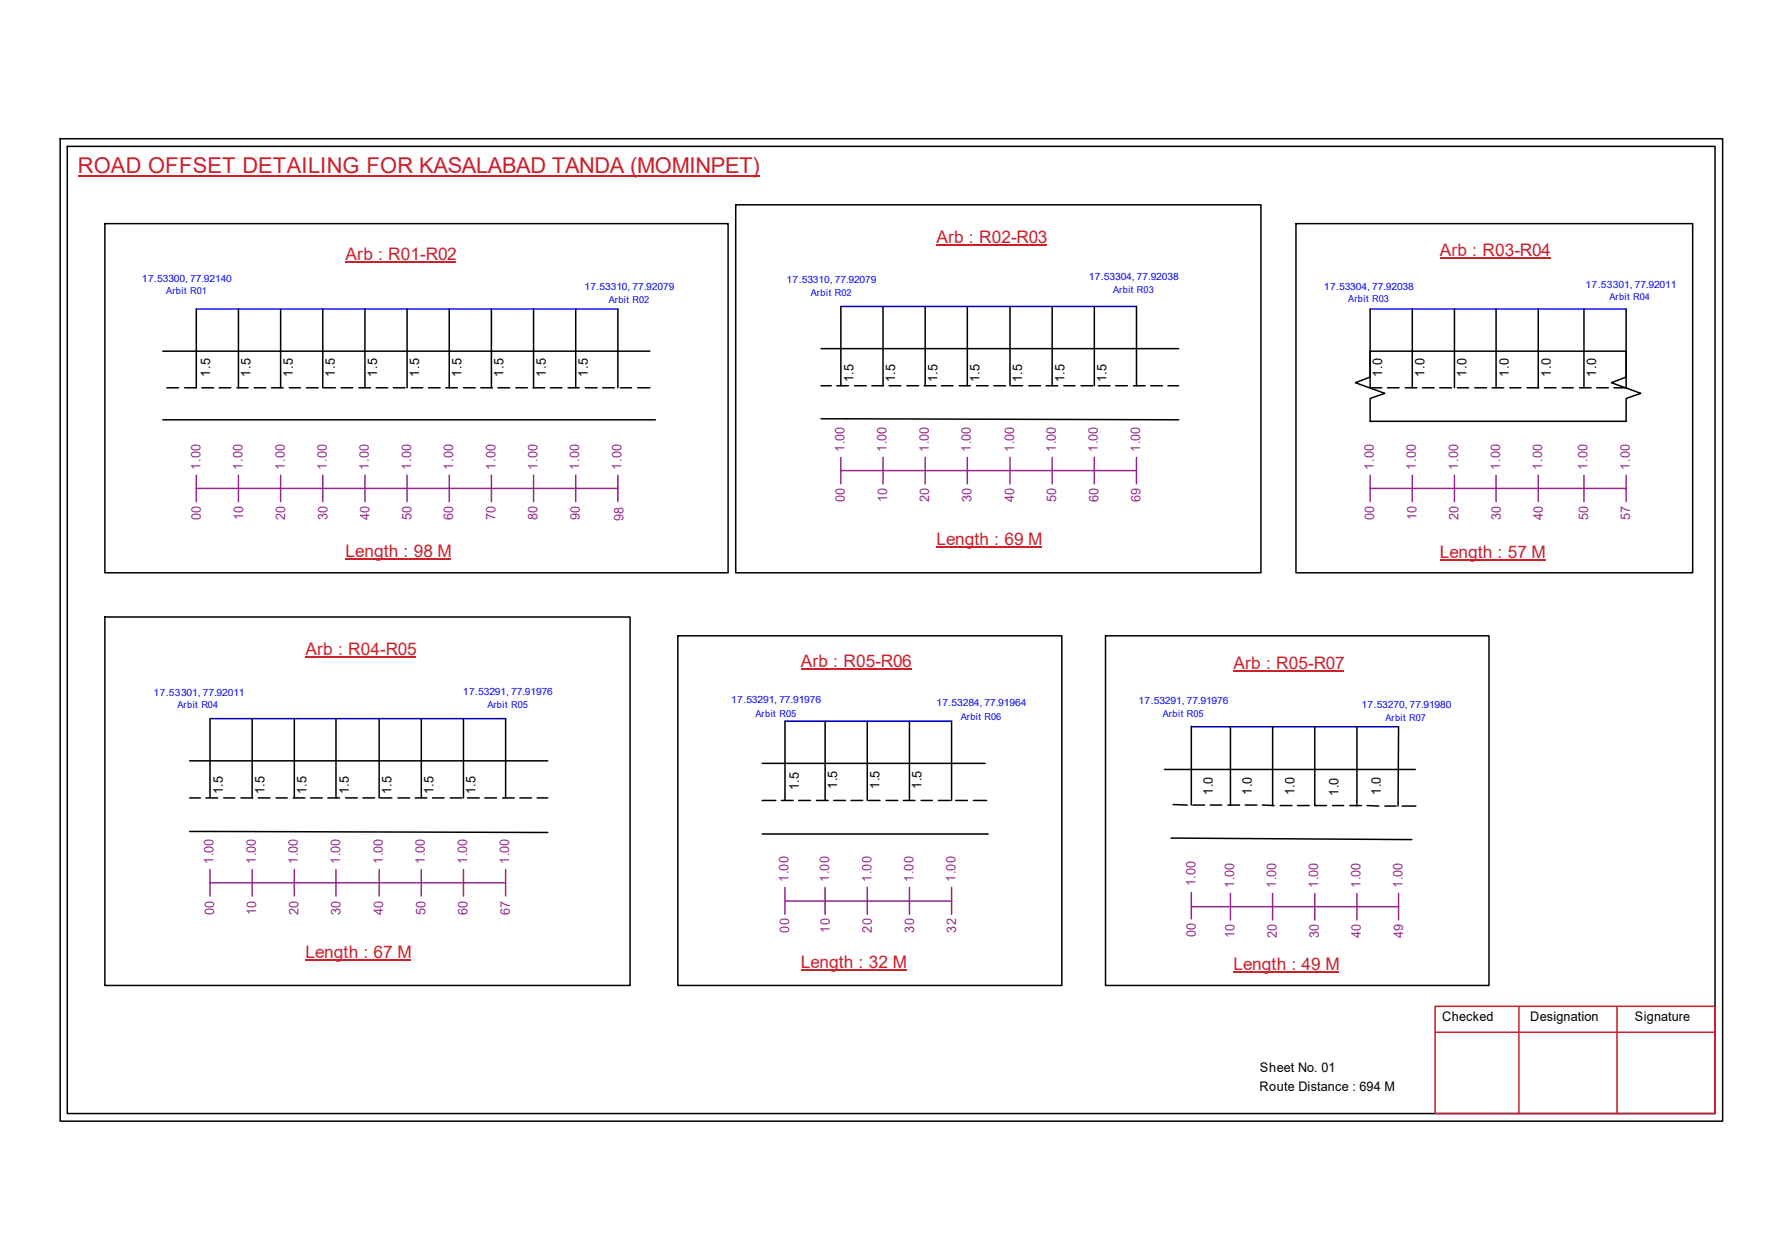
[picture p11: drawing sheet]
<svg xmlns="http://www.w3.org/2000/svg" width="297mm" height="210mm" viewBox="0 0 297 210" stroke-linecap="round" stroke-linejoin="round" font-family="sans-serif">
<g fill="none" stroke="#000" stroke-width=".25">
<path d="M10 23.1h277.1v163.7h-277.1zM11.2 24.4h274.7v161.1h-274.7zM17.5 37.3h103.9v58.1h-103.9zM122.6 34.1h87.6v61.3h-87.6zM216 37.3h66.1v58.1h-66.1zM27.1 58.5h81.2M32.7 51.5v13.1h-1.9M39.7 51.5v13.1M46.8 51.5v13.1M53.8 51.5v13.1M60.8 51.5v13.1M67.9 51.5v13.1"/>
<path d="M74.9 51.5v13.1M81.9 51.5v13.1M88.9 51.5v13.1M96 51.5v13.1M103 51.5v13.1M136.9 58.1h59.6M140.2 51.1v13.2M147.2 51.1v13.2M154.2 51.1v13.2M161.2 51.1v13.2M168.4 51.1v13.2M175.4 51.1v13.2"/>
<path d="M182.4 51.1v13.2M189.4 51.1v13.2M228.4 58.5h42.7v4.3l-2.5 1 4.9 1.7-2.4 .9v3.8h-42.7v-3.8l2.4-.9-4.9-1.7 2.5-1zM228.4 51.5v13.1h1.9M235.4 51.5v13.1M242.4 51.5v13.1M249.4 51.5v13.1M256.4 51.5v13.1M264 51.5v13.1M271.1 51.5v13.1h-2.1M27.1 69.9h82.2M27.8 64.6h2"/>
<path d="M33.7 64.6h1.9M36.5 64.6h2M39.5 64.6h1.9M42.4 64.6h1.9M45.3 64.6h1.9M48.2 64.6h1.9M51.1 64.6h1.9M54 64.6h1.9M56.9 64.6h1.9M59.8 64.6h2M62.7 64.6h1.9M65.6 64.6h1.9"/>
<path d="M68.5 64.6h2M71.4 64.6h2M74.3 64.6h1.9M77.3 64.6h1.9M80.1 64.6h2M83 64.6h2M86 64.6h1.9M88.9 64.6h1.9M91.7 64.6h2M94.7 64.6h1.9M97.6 64.6h1.9M100.5 64.6h1.9"/>
<path d="M103.4 64.6h1.9M106.3 64.6h2M136.9 69.8l59.6 .1M136.9 64.3h1.7M139.5 64.3h1.9M142.4 64.3h2M145.3 64.3h2M148.2 64.3h2M151.2 64.3h1.9M154 64.3h2M156.9 64.3h2M159.9 64.3h1.9"/>
<path d="M162.8 64.3h1.9M165.6 64.3h2M168.6 64.3h1.9M171.5 64.3h1.9M174.4 64.3h1.9M177.3 64.3h1.9M180.2 64.3h2M183.1 64.3h1.9M186 64.3h1.9M188.9 64.3h2M191.8 64.3h2M194.7 64.3h1.8"/>
<path d="M231.3 64.6h1.9M234.2 64.6h2M237.1 64.6h2M240 64.6h1.9M242.9 64.6h1.9M245.8 64.6h2M248.7 64.6h2M251.7 64.6h1.8M254.5 64.6h2M257.4 64.6h2M260.4 64.6h1.9M263.3 64.6h1.9"/>
<path d="M266.1 64.6h2M17.5 102.8h87.5v61.4h-87.5zM35 119.7v13.2M42 119.7v13.2M49.1 119.7v13.2M56 119.7v13.2M63.2 119.7v13.2M70.2 119.7v13.2M77.3 119.7v13.2M84.3 119.7v13.2M113 105.9h64v58.3h-64zM184.3 105.9h63.9v58.3h-63.9z"/>
<path d="M31.6 138.5l59.7 .2M31.6 132.9h1.8M31.6 126.7h59.7M34.3 132.9h2M37.3 132.9h1.9M40.2 132.9h1.9M43 132.9h2M46 132.9h1.9M48.9 132.9h1.9M51.8 132.9h1.9M54.6 132.9h2M57.6 132.9h2"/>
<path d="M60.5 132.9h1.9M63.4 132.9h1.9M66.3 132.9h2M69.2 132.9h2M72.1 132.9h1.9M75.1 132.9h1.9M77.9 132.9h2M80.8 132.9h2M83.8 132.9h1.9M86.7 132.9h1.9M89.5 132.9h1.8M127 127.2h37.2"/>
<path d="M127 138.9h37.7M127 133.3h2.3M130.3 133.3h1.9M130.8 120.1v13.2M133.1 133.3h2M136.1 133.3h1.9M137.5 120.1v13.2M139 133.3h1.9M141.9 133.3h1.9M144.6 120.1v13.2M144.8 133.3h1.9M147.7 133.3h1.9"/>
<path d="M150.6 133.3h1.9M151.6 120.1v13.2M153.5 133.3h1.9M156.4 133.3h2M158.6 120.1v13.2M159.3 133.3h1.9M162.3 133.3h2.2M194.1 128.2h41.8M195.2 139.6l40.1 .3M195.5 134l2.4 .1M198.6 121v13.1M198.8 134.1h2"/>
<path d="M201.7 134.1h2M204.7 134.1h1.9M205.1 121.1v13.1M207.6 134.1h1.9M210.4 134.1l2 .1M212.1 121.1v13.1M213.4 134.2h1.9M216.3 134.2h1.9M219.2 121.1v13.1h1.9M222.1 134.2h1.9M225 134.2h1.9M226.2 121.1v13.2"/>
<path d="M227.9 134.2l1.9 .1M230.8 134.3h1.9M233.1 121.1l-.1 13.2M233.7 134.3h2.3"/>
</g>
<path d="M239.2 167.6h46.7v17.9h-46.7zM239.2 172h46.7M253.2 167.6v17.9M269.5 167.6v17.9" fill="none" stroke="#cc1f26" stroke-width=".25"/>
<path d="M13 29.3h113.6" fill="none" stroke="#cd2027" stroke-width=".25"/>
<path d="M32.7 51.5h70.3M140.2 51.1h49.2M228.4 51.5h42.7M35 119.7h49.3M130.8 120.1h27.8M198.6 121.1h34.5" fill="none" stroke="#00f" stroke-width=".25"/>
<g fill="none" stroke="#93278f" stroke-width=".25">
<path d="M32.7 79.2v4.4M39.7 79.2v4.4M46.8 79.2v4.4M53.8 79.2v4.4M60.8 79.2v4.4M67.9 79.2v4.4M74.9 79.2v4.4M81.9 79.2v4.4M88.9 79.2v4.4M96 79.2v4.4M103 79.2v4.4M140.2 78.4h49.2"/>
<path d="M140.2 76.2v4.4M147.2 76.2v4.4M154.2 76.2v4.4M161.2 76.2v4.4M168.4 76.2v4.4M175.4 76.2v4.4M182.4 76.2v4.4M189.4 76.2v4.4M228.4 79.2v4.4M235.4 79.2v4.4M242.4 79.2v4.4M249.4 79.2v4.4"/>
<path d="M256.4 79.2v4.4M264 79.2v4.4M271.1 79.2v4.4M32.7 81.4h70.3M228.4 81.4h42.7M35 147.1h49.3M35 144.9v4.4M42 144.9v4.4M49.1 144.9v4.4M56 144.9v4.4M63.2 144.9v4.4M70.2 144.9v4.4"/>
<path d="M77.3 144.9v4.4M84.3 144.9v4.4M130.8 150.1h27.8M130.8 147.8v4.5M137.5 147.8v4.5M144.6 147.8v4.5M151.6 147.8v4.5M158.6 147.8v4.5M198.6 151h34.5M198.6 148.7v4.4M205.1 148.8v4.4M212.1 148.8v4.4"/>
<path d="M219.2 148.8v4.4M226.2 148.8v4.4M233.1 148.8v4.4"/>
</g>
<path d="M57.6 43.6h18.5M156.1 40.8h18.4M240 43h18.4M57.6 93.1h17.6M156.1 91.2h17.6M240 93.3h17.6M50.9 109.5h18.5M133.5 111.5h18.4M205.6 111.8h18.5M50.9 159.9h17.6M133.5 161.6h17.6M205.6 162h17.6" fill="none" stroke="#cd2027" stroke-width=".17"/>
<text font-size="3.6" fill="#cd2027" x="13" y="28.9">ROAD OFFSET DETAILING FOR KASALABAD TANDA (MOMINPET)</text>
<g font-size="2.9" fill="#cd2027">
<text x="156.1" y="40.5">Arb : R02-R03</text>
<text x="57.6" y="43.3">Arb : R01-R02</text>
<text x="240" y="42.7">Arb : R03-R04</text>
<text x="57.6" y="92.8">Length : 98 M</text>
<text x="156.1" y="90.8">Length : 69 M</text>
<text x="240" y="93">Length : 57 M</text>
<text x="50.9" y="109.1">Arb : R04-R05</text>
<text x="133.5" y="111.2">Arb : R05-R06</text>
<text x="205.6" y="111.5">Arb : R05-R07</text>
<text x="50.9" y="159.5">Length : 67 M</text>
<text x="133.5" y="161.3">Length : 32 M</text>
<text x="205.6" y="161.6">Length : 49 M</text>
</g>
<g font-size="2.2">
<text x="35" y="62.7" transform="rotate(-90 35 62.7)">1.5</text>
<text x="41.8" y="62.7" transform="rotate(-90 41.8 62.7)">1.5</text>
<text x="48.8" y="62.7" transform="rotate(-90 48.8 62.7)">1.5</text>
<text x="55.8" y="62.7" transform="rotate(-90 55.8 62.7)">1.5</text>
<text x="62.9" y="62.7" transform="rotate(-90 62.9 62.7)">1.5</text>
<text x="69.9" y="62.7" transform="rotate(-90 69.9 62.7)">1.5</text>
<text x="76.9" y="62.7" transform="rotate(-90 76.9 62.7)">1.5</text>
<text x="83.9" y="62.7" transform="rotate(-90 83.9 62.7)">1.5</text>
<text x="91" y="62.7" transform="rotate(-90 91 62.7)">1.5</text>
<text x="98" y="62.7" transform="rotate(-90 98 62.7)">1.5</text>
<text x="142.3" y="63.7" transform="rotate(-90 142.3 63.7)">1.5</text>
<text x="149.2" y="63.7" transform="rotate(-90 149.2 63.7)">1.5</text>
<text x="156.2" y="63.7" transform="rotate(-90 156.2 63.7)">1.5</text>
<text x="163.3" y="63.7" transform="rotate(-90 163.3 63.7)">1.5</text>
<text x="170.4" y="63.7" transform="rotate(-90 170.4 63.7)">1.5</text>
<text x="177.4" y="63.7" transform="rotate(-90 177.4 63.7)">1.5</text>
<text x="184.4" y="63.7" transform="rotate(-90 184.4 63.7)">1.5</text>
<text x="230.4" y="62.7" transform="rotate(-90 230.4 62.7)">1.0</text>
<text x="237.4" y="62.7" transform="rotate(-90 237.4 62.7)">1.0</text>
<text x="244.5" y="62.7" transform="rotate(-90 244.5 62.7)">1.0</text>
<text x="251.5" y="62.7" transform="rotate(-90 251.5 62.7)">1.0</text>
<text x="258.5" y="62.7" transform="rotate(-90 258.5 62.7)">1.0</text>
<text x="266.1" y="62.7" transform="rotate(-90 266.1 62.7)">1.0</text>
<text x="133.1" y="131.7" transform="rotate(-90 133.1 131.7)">1.5</text>
<text x="139.6" y="131.4" transform="rotate(-90 139.6 131.4)">1.5</text>
<text x="146.6" y="131.4" transform="rotate(-90 146.6 131.4)">1.5</text>
<text x="153.6" y="131.4" transform="rotate(-90 153.6 131.4)">1.5</text>
<text x="37.1" y="132.3" transform="rotate(-90 37.1 132.3)">1.5</text>
<text x="44.1" y="132.3" transform="rotate(-90 44.1 132.3)">1.5</text>
<text x="51.1" y="132.3" transform="rotate(-90 51.1 132.3)">1.5</text>
<text x="58.1" y="132.3" transform="rotate(-90 58.1 132.3)">1.5</text>
<text x="65.2" y="132.3" transform="rotate(-90 65.2 132.3)">1.5</text>
<text x="72.3" y="132.3" transform="rotate(-90 72.3 132.3)">1.5</text>
<text x="79.3" y="132.3" transform="rotate(-90 79.3 132.3)">1.5</text>
<text x="202.1" y="132.4" transform="rotate(-90 202.1 132.4)">1.0</text>
<text x="208.7" y="132.4" transform="rotate(-90 208.7 132.4)">1.0</text>
<text x="215.8" y="132.5" transform="rotate(-90 215.8 132.5)">1.0</text>
<text x="223.1" y="132.6" transform="rotate(-90 223.1 132.6)">1.0</text>
<text x="230.2" y="132.4" transform="rotate(-90 230.2 132.4)">1.0</text>
<text x="240.4" y="170.1">Checked</text>
<text x="255.1" y="170.1">Designation</text>
<text x="272.5" y="170.1">Signature</text>
<text x="210" y="178.6">Sheet No. 01</text>
<text x="209.9" y="181.7">Route Distance : 694 M</text>
</g>
<g font-size="2.2" fill="#93278f">
<text x="140.8" y="75.3" transform="rotate(-90 140.8 75.3)">1.00</text>
<text x="147.8" y="75.3" transform="rotate(-90 147.8 75.3)">1.00</text>
<text x="154.8" y="75.3" transform="rotate(-90 154.8 75.3)">1.00</text>
<text x="161.8" y="75.3" transform="rotate(-90 161.8 75.3)">1.00</text>
<text x="169" y="75.3" transform="rotate(-90 169 75.3)">1.00</text>
<text x="176" y="75.3" transform="rotate(-90 176 75.3)">1.00</text>
<text x="183" y="75.3" transform="rotate(-90 183 75.3)">1.00</text>
<text x="190" y="75.3" transform="rotate(-90 190 75.3)">1.00</text>
<text x="33.4" y="78.2" transform="rotate(-90 33.4 78.2)">1.00</text>
<text x="40.4" y="78.2" transform="rotate(-90 40.4 78.2)">1.00</text>
<text x="47.5" y="78.2" transform="rotate(-90 47.5 78.2)">1.00</text>
<text x="54.5" y="78.2" transform="rotate(-90 54.5 78.2)">1.00</text>
<text x="61.5" y="78.2" transform="rotate(-90 61.5 78.2)">1.00</text>
<text x="68.5" y="78.2" transform="rotate(-90 68.5 78.2)">1.00</text>
<text x="75.6" y="78.2" transform="rotate(-90 75.6 78.2)">1.00</text>
<text x="82.6" y="78.2" transform="rotate(-90 82.6 78.2)">1.00</text>
<text x="89.6" y="78.2" transform="rotate(-90 89.6 78.2)">1.00</text>
<text x="96.6" y="78.2" transform="rotate(-90 96.6 78.2)">1.00</text>
<text x="103.6" y="78.2" transform="rotate(-90 103.6 78.2)">1.00</text>
<text x="140.8" y="83.7" transform="rotate(-90 140.8 83.7)">00</text>
<text x="147.9" y="83.7" transform="rotate(-90 147.9 83.7)">10</text>
<text x="154.9" y="83.7" transform="rotate(-90 154.9 83.7)">20</text>
<text x="161.9" y="83.7" transform="rotate(-90 161.9 83.7)">30</text>
<text x="169" y="83.7" transform="rotate(-90 169 83.7)">40</text>
<text x="176.1" y="83.7" transform="rotate(-90 176.1 83.7)">50</text>
<text x="183.1" y="83.7" transform="rotate(-90 183.1 83.7)">60</text>
<text x="190.1" y="83.7" transform="rotate(-90 190.1 83.7)">69</text>
<text x="229" y="78.2" transform="rotate(-90 229 78.2)">1.00</text>
<text x="236" y="78.2" transform="rotate(-90 236 78.2)">1.00</text>
<text x="243" y="78.2" transform="rotate(-90 243 78.2)">1.00</text>
<text x="250.1" y="78.2" transform="rotate(-90 250.1 78.2)">1.00</text>
<text x="257.1" y="78.2" transform="rotate(-90 257.1 78.2)">1.00</text>
<text x="264.6" y="78.2" transform="rotate(-90 264.6 78.2)">1.00</text>
<text x="271.7" y="78.2" transform="rotate(-90 271.7 78.2)">1.00</text>
<text x="33.5" y="86.7" transform="rotate(-90 33.5 86.7)">00</text>
<text x="40.5" y="86.7" transform="rotate(-90 40.5 86.7)">10</text>
<text x="47.5" y="86.7" transform="rotate(-90 47.5 86.7)">20</text>
<text x="54.6" y="86.7" transform="rotate(-90 54.6 86.7)">30</text>
<text x="61.6" y="86.7" transform="rotate(-90 61.6 86.7)">40</text>
<text x="68.6" y="86.7" transform="rotate(-90 68.6 86.7)">50</text>
<text x="75.6" y="86.7" transform="rotate(-90 75.6 86.7)">60</text>
<text x="82.6" y="86.7" transform="rotate(-90 82.6 86.7)">70</text>
<text x="89.6" y="86.7" transform="rotate(-90 89.6 86.7)">80</text>
<text x="96.6" y="86.7" transform="rotate(-90 96.6 86.7)">90</text>
<text x="103.9" y="86.8" transform="rotate(-90 103.9 86.8)">98</text>
<text x="229.1" y="86.7" transform="rotate(-90 229.1 86.7)">00</text>
<text x="236.1" y="86.7" transform="rotate(-90 236.1 86.7)">10</text>
<text x="243.1" y="86.7" transform="rotate(-90 243.1 86.7)">20</text>
<text x="250.1" y="86.7" transform="rotate(-90 250.1 86.7)">30</text>
<text x="257.2" y="86.7" transform="rotate(-90 257.2 86.7)">40</text>
<text x="264.7" y="86.7" transform="rotate(-90 264.7 86.7)">50</text>
<text x="271.7" y="86.7" transform="rotate(-90 271.7 86.7)">57</text>
<text x="35.6" y="143.9" transform="rotate(-90 35.6 143.9)">1.00</text>
<text x="42.6" y="143.9" transform="rotate(-90 42.6 143.9)">1.00</text>
<text x="49.7" y="143.9" transform="rotate(-90 49.7 143.9)">1.00</text>
<text x="56.7" y="143.9" transform="rotate(-90 56.7 143.9)">1.00</text>
<text x="63.8" y="143.9" transform="rotate(-90 63.8 143.9)">1.00</text>
<text x="70.8" y="143.9" transform="rotate(-90 70.8 143.9)">1.00</text>
<text x="77.8" y="143.9" transform="rotate(-90 77.8 143.9)">1.00</text>
<text x="84.9" y="143.9" transform="rotate(-90 84.9 143.9)">1.00</text>
<text x="131.4" y="146.9" transform="rotate(-90 131.4 146.9)">1.00</text>
<text x="138.2" y="146.9" transform="rotate(-90 138.2 146.9)">1.00</text>
<text x="145.2" y="146.9" transform="rotate(-90 145.2 146.9)">1.00</text>
<text x="152.3" y="146.9" transform="rotate(-90 152.3 146.9)">1.00</text>
<text x="159.3" y="146.9" transform="rotate(-90 159.3 146.9)">1.00</text>
<text x="199.3" y="147.7" transform="rotate(-90 199.3 147.7)">1.00</text>
<text x="205.7" y="147.9" transform="rotate(-90 205.7 147.9)">1.00</text>
<text x="212.7" y="147.9" transform="rotate(-90 212.7 147.9)">1.00</text>
<text x="219.7" y="147.9" transform="rotate(-90 219.7 147.9)">1.00</text>
<text x="226.8" y="147.9" transform="rotate(-90 226.8 147.9)">1.00</text>
<text x="233.8" y="147.9" transform="rotate(-90 233.8 147.9)">1.00</text>
<text x="35.7" y="152.4" transform="rotate(-90 35.7 152.4)">00</text>
<text x="42.7" y="152.4" transform="rotate(-90 42.7 152.4)">10</text>
<text x="49.7" y="152.4" transform="rotate(-90 49.7 152.4)">20</text>
<text x="56.8" y="152.4" transform="rotate(-90 56.8 152.4)">30</text>
<text x="63.9" y="152.4" transform="rotate(-90 63.9 152.4)">40</text>
<text x="70.9" y="152.4" transform="rotate(-90 70.9 152.4)">50</text>
<text x="77.9" y="152.4" transform="rotate(-90 77.9 152.4)">60</text>
<text x="85" y="152.4" transform="rotate(-90 85 152.4)">67</text>
<text x="131.5" y="155.4" transform="rotate(-90 131.5 155.4)">00</text>
<text x="138.3" y="155.4" transform="rotate(-90 138.3 155.4)">10</text>
<text x="145.3" y="155.4" transform="rotate(-90 145.3 155.4)">20</text>
<text x="152.4" y="155.4" transform="rotate(-90 152.4 155.4)">30</text>
<text x="159.4" y="155.4" transform="rotate(-90 159.4 155.4)">32</text>
<text x="199.3" y="156.1" transform="rotate(-90 199.3 156.1)">00</text>
<text x="205.8" y="156.3" transform="rotate(-90 205.8 156.3)">10</text>
<text x="212.8" y="156.3" transform="rotate(-90 212.8 156.3)">20</text>
<text x="219.8" y="156.3" transform="rotate(-90 219.8 156.3)">30</text>
<text x="226.9" y="156.3" transform="rotate(-90 226.9 156.3)">40</text>
<text x="233.9" y="156.3" transform="rotate(-90 233.9 156.3)">49</text>
</g>
<g font-size="1.7" fill="#00f">
<text x="23.7" y="46.9">17.53300, 77.92140</text>
<text x="131.1" y="47.2">17.53310, 77.92079</text>
<text x="181.5" y="46.7">17.53304, 77.92038</text>
<text x="264.3" y="47.9">17.53301, 77.92011</text>
<text x="97.4" y="48.3">17.53310, 77.92079</text>
<text x="220.7" y="48.3">17.53304, 77.92038</text>
<text x="25.6" y="115.9">17.53301, 77.92011</text>
<text x="77.2" y="115.8">17.53291, 77.91976</text>
<text x="121.9" y="117.2">17.53291, 77.91976</text>
<text x="156.1" y="117.7">17.53284, 77.91964</text>
<text x="189.8" y="117.3">17.53291, 77.91976</text>
<text x="226.9" y="117.9">17.53270, 77.91980</text>
</g>
<g font-size="1.6" fill="#00f">
<text x="27.7" y="49">Arbit R01</text>
<text x="101.5" y="50.5">Arbit R02</text>
<text x="135.2" y="49.4">Arbit R02</text>
<text x="185.5" y="48.8">Arbit R03</text>
<text x="224.7" y="50.4">Arbit R03</text>
<text x="268.3" y="50">Arbit R04</text>
<text x="29.6" y="118">Arbit R04</text>
<text x="81.2" y="118">Arbit R05</text>
<text x="125.9" y="119.4">Arbit R05</text>
<text x="160.1" y="119.9">Arbit R06</text>
<text x="193.8" y="119.5">Arbit R05</text>
<text x="230.9" y="120.1">Arbit R07</text>
</g>
</svg>
